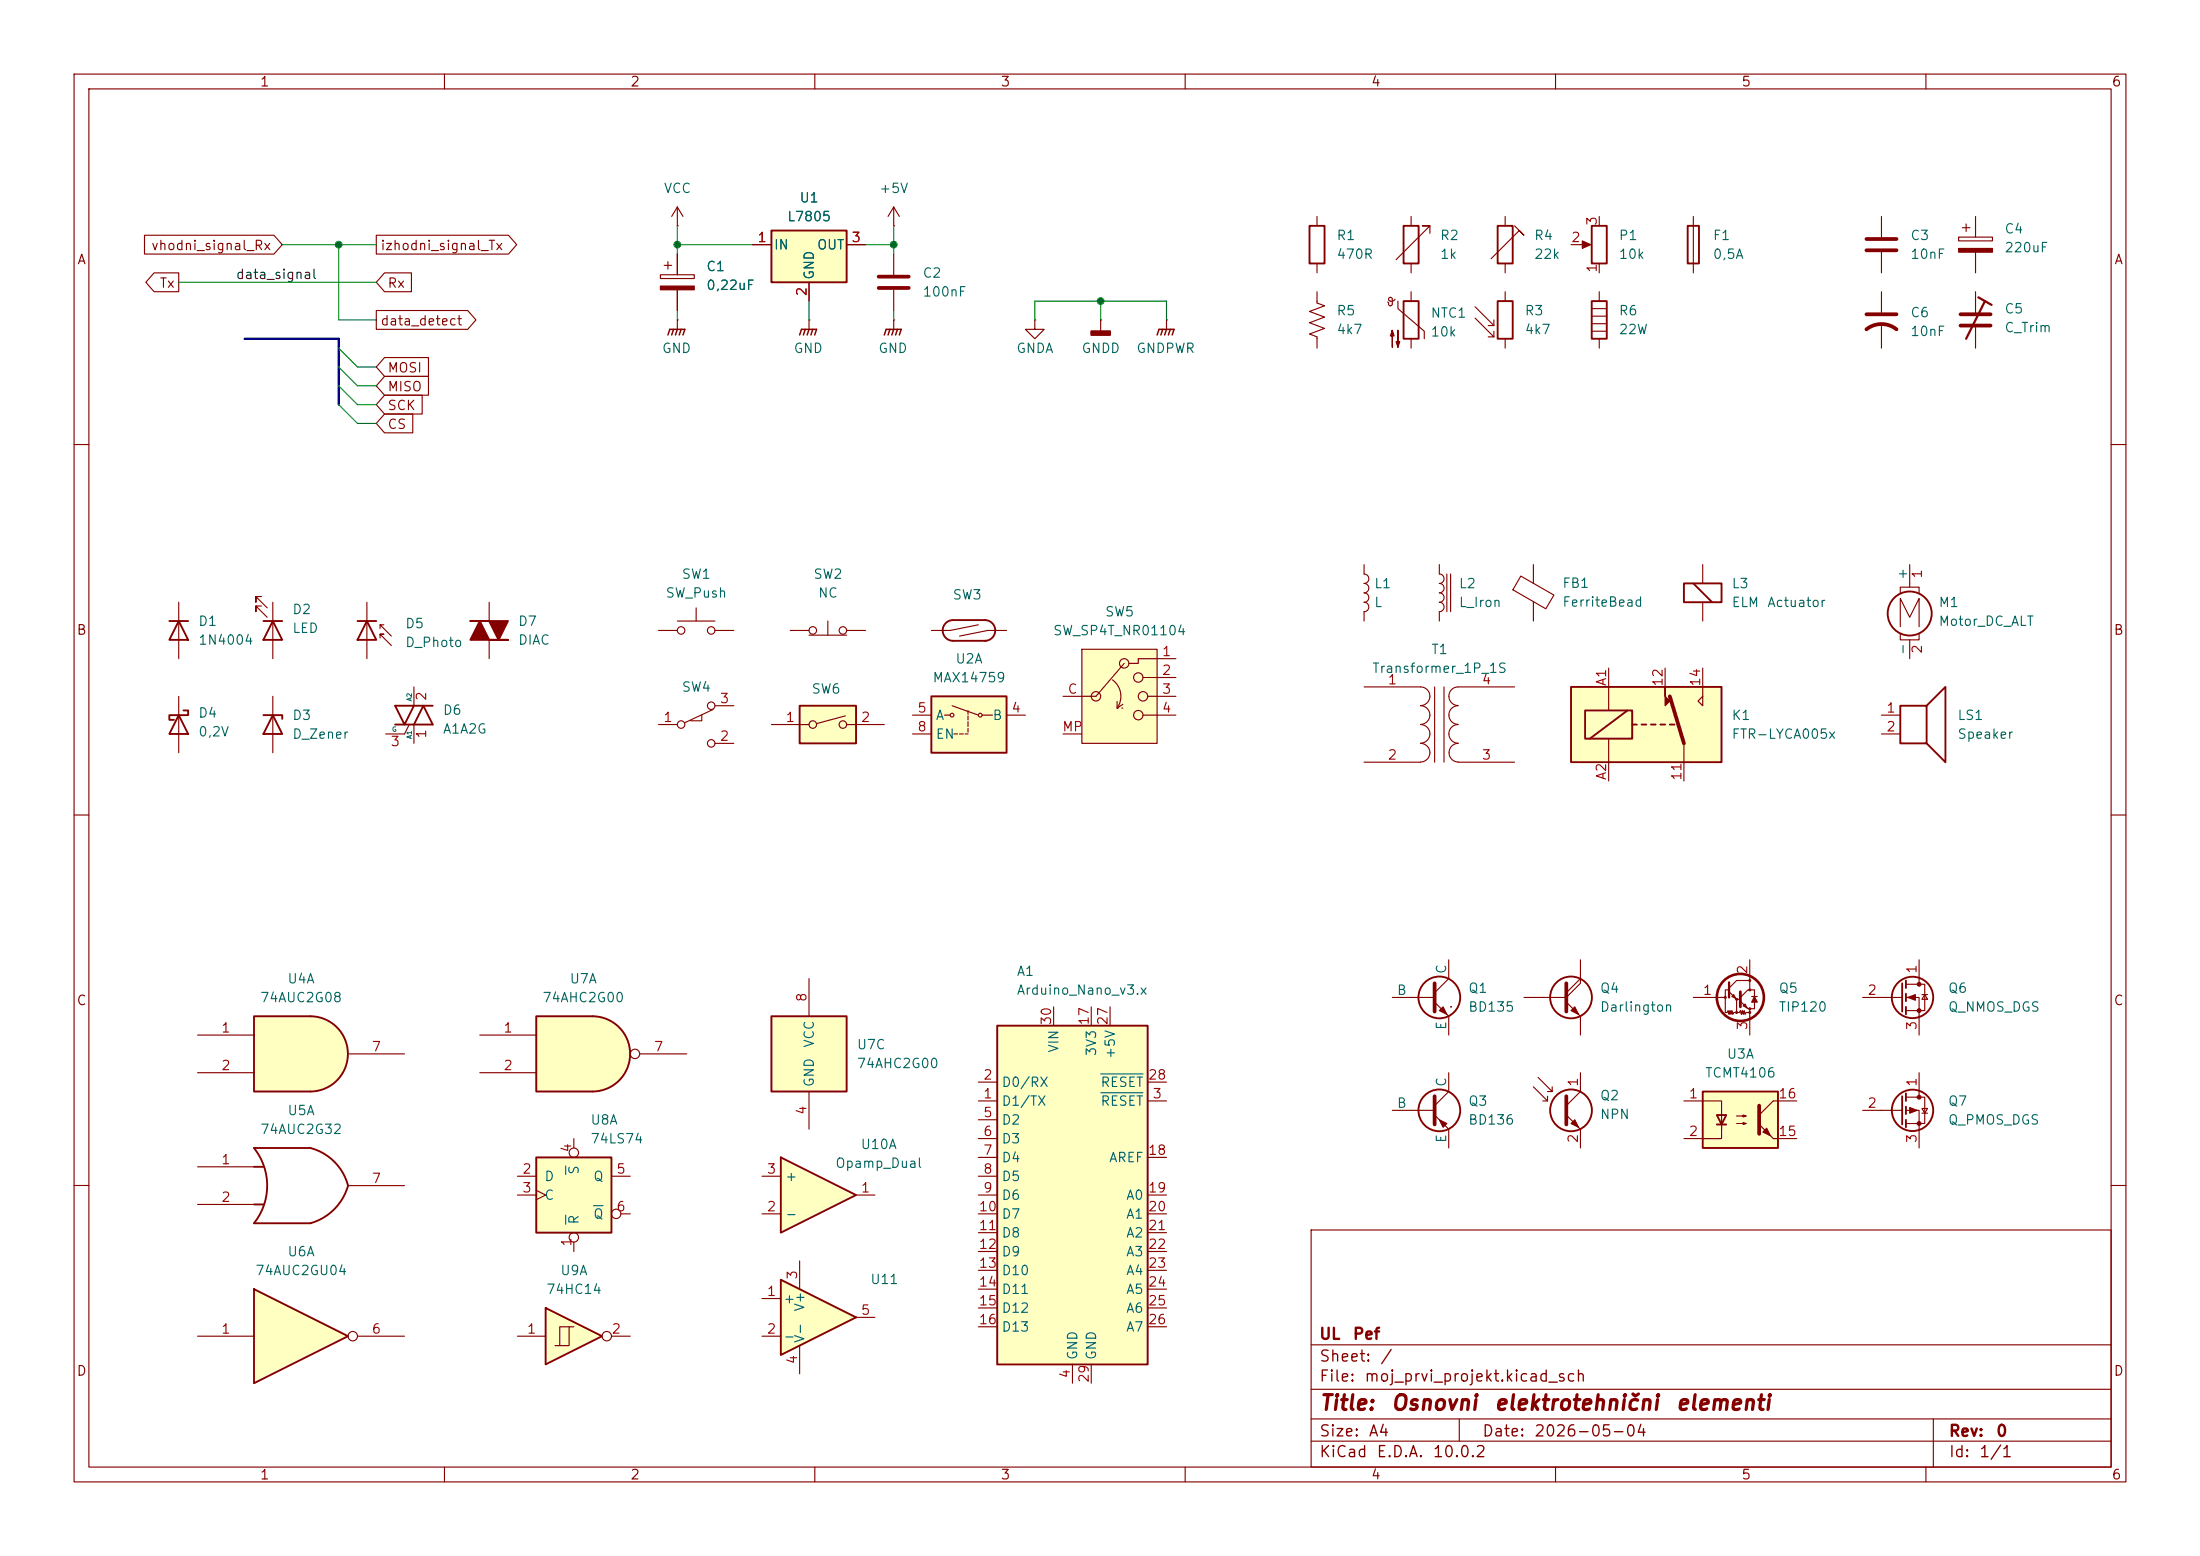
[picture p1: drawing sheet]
<svg xmlns="http://www.w3.org/2000/svg" width="297mm" height="210mm" viewBox="0 0 297 210" stroke-linecap="round" stroke-linejoin="round" font-family="sans-serif">
<g fill="none" stroke="#840000" stroke-width=".15">
<path d="M10 10h277v190h-277zM12 12h273v186h-273zM60 10v2M110 10v2M160 10v2M210 10v2M260 10v2M203.2 39.4v1.2M199.1 41.4l2.6 2.5M199.1 42.9l2.6 2.6M200.9 43.9h.8M200.9 45.5h.8"/>
<path d="M201.7 43.2v.7M201.7 44.7v.8M203.2 45.7v1.3M10 60h2M205.3 77.7l4.5 2.6-1.1 1.9-4.5-2.6zM207 76.2v2.5M285 60h2M184.1 92.7h7.7a1.26 1.26 0 0 1 1.2 1.3 1.26 1.26 0 0 1-1.2 1.2 1.27 1.27 0 0 1 1.2 1.3 1.27 1.27 0 0 1-1.2 1.3 1.27 1.27 0 0 1 1.2 1.2 1.27 1.27 0 0 1-1.2 1.3M193.7 92.7v10.2M194.9 92.7v10.2M196.8 95.3a1.25 1.25 0 0 0-1.2 1.2 1.25 1.25 0 0 0 1.2 1.3M196.8 97.8a1.25 1.25 0 0 0-1.2 1.2 1.25 1.25 0 0 0 1.2 1.3"/>
<path d="M204.5 92.7h-7.7a1.25 1.25 0 0 0-1.2 1.3 1.25 1.25 0 0 0 1.2 1.2M207 81.2v2.6M10 110h2M184.1 102.9h7.7M191.8 100.3a1.26 1.26 0 0 1 1.2 1.3 1.26 1.26 0 0 1-1.2 1.3M196.8 102.9h7.7M196.9 100.3a1.26 1.26 0 0 0-1.3 1.3 1.26 1.26 0 0 0 1.3 1.2M285 110h2M188 134.6h5.7M193.7 135.3l1.9 1.9v2.5M195.6 129.5v2.6l-1.9 1.9M195.8 135.9h.1"/>
<path d="M211.5 135.3l1.9 1.9v2.5M213.4 132.1v.6l-1.9 1.9h-5.8M213.4 129.5v2.6M213.4 132.1l-1.9 1.9M188 149.9h5.7M193.7 150.5l1.9 1.9v2.5M195.6 144.8v2.5l-1.9 1.9M207 146.7l1.9 1.9v-.6M207.6 145.4l1.9 1.9v-.6M208.3 148.6h.6M208.9 147.3h.6M211.5 150.5l1.9 1.9v2.5"/>
<path d="M213.4 144.8v2.5l-1.9 1.9M10 160h2M177 166h108v32h-108zM285 160h2M60 198v2M110 198v2M160 198v2M177 194.5h108M177 191.5h108M177 187.5h108M177 181.5h108M197 191.5v3"/>
<path d="M210 198v2M260 198v2M261 191.5v6.5"/>
</g>
<g fill="none" stroke="#840000" stroke-width=".25">
<path d="M202.2 40.6h2v5.1h-2z"/>
<circle cx="194.3" cy="134.6" r="2.82"/>
<circle cx="212.1" cy="134.6" r="2.82"/>
<circle cx="194.3" cy="149.9" r="2.82"/>
<circle cx="212.1" cy="149.9" r="2.82"/>
</g>
<path d="M193.7 132.7v3.8M211.5 132.7v3.8M193.7 148v3.8M211.5 148v3.8" fill="none" stroke="#840000" stroke-width=".51"/>
<g fill="#840000" stroke="#840000" stroke-width=".15">
<path d="M194.3 151.1l1 .5-.5 .5z"/>
<path d="M212.1 151.6l.5-.5 .5 1z"/>
<path d="M212.1 136.4l.5-.5 .5 1z"/>
<path d="M194.3 136.4l.5-.5 .5 1z"/>
</g>
<path d="M212.1 92.7h20.3v10.2h-20.3z" fill="#ffffc2"/>
<g fill="none" stroke="#840000" stroke-width=".15">
<path d="M177.8 39.4v1.5l1 .4-2 .7 2 .8-2 .8 2 .7-2 .8 1 .4v1.5M177.8 29.2v1.3M177.8 35.6v1.2M190.5 29.2v1.3M190.5 35.6v1.2M190.5 39.4v1.2M193 31.5v-1h-1h1l-4.5 4.6M203.2 29.2v1.3M203.2 35.6v1.2M204.5 30.5l1.2 1.3-.6-.7-3.8 3.8M212.1 33h2.3M215.9 29.2v1.3"/>
<path d="M215.9 35.6v1.2M215.9 39.4v1.2M228.6 29.2v7.6M254 29.2v2.8M254 34v2.8M264.4 32h4.6v.5h-4.6zM264.9 30.7h1M265.4 30.2v1M266.7 29.2v2.8M266.7 34v2.8M266.7 39.4v3M188.3 40.4a.44 .44 0 0 1-.4 .3 .44 .44 0 0 1-.4-.4l.2-.2 .2 .2v.8l-.1 .2-.2-.1-.3-.4"/>
<path d="M188.7 40.6v1.1l3.6 3v1M190.5 45.7v1.3M214.9 41.7h2M214.9 42.7h2M214.9 43.7h2M214.9 44.7h2M215.9 45.7v1.3M266.7 43.9v3.1M184.1 76.2v1.3a.64 .64 0 0 1 .7 .6 .64 .64 0 0 1-.7 .6 .64 .64 0 0 1 .7 .7 .64 .64 0 0 1-.7 .6 .64 .64 0 0 1 .7 .7 .64 .64 0 0 1-.7 .6M194.3 76.2v1.3a.64 .64 0 0 1 .7 .6 .64 .64 0 0 1-.7 .6 .64 .64 0 0 1 .7 .7 .64 .64 0 0 1-.7 .6 .64 .64 0 0 1 .7 .7 .64 .64 0 0 1-.7 .6M195.3 77.5v5.1M195.8 77.5v5.1"/>
<path d="M229.9 76.2v2.5M66 81.3v2.5M66 86.4v2.5M106.7 85.1h2.5M109.2 85.7h5.1M111.8 83.8v1.9M114.3 85.1h2.5M184.1 81.3a.64 .64 0 0 1 .7 .6 .64 .64 0 0 1-.7 .7v1.2M194.3 81.3a.64 .64 0 0 1 .7 .6 .64 .64 0 0 1-.7 .7v1.2M217.2 90.2v5.7M217.2 99.7v5.7M224.8 90.2v2.5"/>
<path d="M229.9 90.2v5.1l-.7-.7 .7-.6M229.9 81.3v2.5M227.3 100.3v5.1M228.6 134.6h4.2M233.4 133.4l1-1.1h1.8v1.3h-.2l-1.1 1M233.4 133.6h-.5v3.1h.3l.1-.3 .1 .5 .2-.5 .1 .5 .1-.5 .1 .5 .2-.2h.3M233.4 133.9l1 1h.5M233.8 134.5l.3-.3 .2 .5zM234.4 134.9v1.8h.4l.1-.3 .2 .5 .1-.5 .1 .5 .2-.5 .1 .5 .1-.2h.5M234.9 135.1l1.1 1h.2v.6M235.3 135.8l.3-.3 .2 .5zM236.2 129.5v2.7"/>
<path d="M236.2 136.7v3M236.2 133.6h.7v.9M236.5 134.5h.7M236.9 135.3v.8h-.7M251.5 149.9h5.3M257.3 148.1h2.5v3.5h-2.5M257.3 149.9h1.8v5M259.1 144.8v3.3M259.5 149.6h.7l-.4 .6zM259.5 150.2h.7"/>
<circle cx="109.7" cy="85.1" r=".51"/>
<circle cx="113.8" cy="85.1" r=".51"/>
<circle cx="232.9" cy="134.6" r=".13"/>
<circle cx="234.4" cy="136.7" r=".13"/>
<circle cx="234.4" cy="134.9" r=".13"/>
<circle cx="236.2" cy="136.1" r=".13"/>
<circle cx="236.2" cy="136.7" r=".13"/>
<circle cx="236.2" cy="133.6" r=".13"/>
<circle cx="236.2" cy="132.3" r=".13"/>
</g>
<g fill="none" stroke="#840000" stroke-width=".25">
<path d="M176.8 30.5h2v5.1h-2zM189.5 30.5h2v5.1h-2zM202.2 30.5h2v5.1h-2zM214.9 30.5h2v5.1h-2zM227.8 30.5h1.6v5.1h-1.6zM189.5 40.6h2v5.1h-2zM214.9 40.6h2v5.1h-2zM227.3 78.7h5.1v2.6h-5.1zM228.6 78.7l2.5 2.6M212.1 92.7h20.3v10.2h-20.3zM214 95.9h6.3v3.8h-6.3zM219.7 95.9l-5.1 3.8"/>
<path d="M220.3 97.8h.7M221.6 97.8h.6M222.9 97.8h.6M224.2 97.8h.6M225.4 97.8h.7M256.8 148v3.8M257.3 147.6v1M257.3 149.4v1M257.3 151.1v1"/>
<circle cx="258.2" cy="149.9" r="2.79"/>
</g>
<g fill="#840000" stroke="#840000" stroke-width=".15">
<path d="M224.8 92.7v1.3l.6 .6-.6 .7z"/>
<path d="M188 44.6l.2 .7h-.5l.3-.7v2.3z"/>
<path d="M188.7 44.6v2.3l-.2-.8h.5l-.3 .8z"/>
<path d="M213.6 32.5l1.2 .5-1.2 .5z"/>
<path d="M264.4 33.5h4.6v.5h-4.6z"/>
<path d="M236.9 134.5l.3 .8h-.7z"/>
<path d="M257.8 149.5l1 .4-1 .3z"/>
<circle cx="259.1" cy="148.1" r=".25"/>
<circle cx="259.1" cy="151.6" r=".25"/>
</g>
<path d="M252 32.3h4M252 33.8h4M264.7 42.4h4M264.7 43.9h4M225.4 94l1.9 6.3" fill="none" stroke="#840000" stroke-width=".51"/>
<g fill="#840000" stroke="#840000" stroke-width=".25">
<path d="M64.8 83.8l1.2 2.6h2.6h-5.1z"/>
<path d="M63.5 83.8h5.1l-1.3 2.6-1.3-2.6z"/>
</g>
<path d="M267.1 40.1l1.8 1M268 40.6l-2.6 5.1M233.4 132.6v2" fill="none" stroke="#840000" stroke-width=".3"/>
<path d="M234.9 133.9v2" fill="none" stroke="#840000" stroke-width=".38"/>
<circle cx="234.9" cy="134.6" r="3.2" fill="none" stroke="#840000" stroke-width=".36"/>
<path d="M105.4 172.7l10.2 5.1-10.2 5.1z" fill="#ffffc2"/>
<path d="M105.4 172.7l10.2 5.1-10.2 5.1z" fill="none" stroke="#840000" stroke-width=".25"/>
<path d="M102.9 175.3h2.5M107.9 170.2v3.8M115.6 177.8h2.5M102.9 180.3h2.5M107.9 181.6v3.8" fill="none" stroke="#840000" stroke-width=".15"/>
<path d="M134.6 138.4h20.3v45.8h-20.3z" fill="#ffffc2"/>
<path d="M134.6 138.4h20.3v45.8h-20.3z" fill="none" stroke="#840000" stroke-width=".25"/>
<g fill="none" stroke="#840000" stroke-width=".15">
<path d="M142.2 135.9v2.5M147.3 135.9v2.5M149.9 135.9v2.5M132.1 148.6h2.5M132.1 146.1h2.5M132.1 151.1h2.5M132.1 153.7h2.5M132.1 156.2h2.5M132.1 158.8h2.5M154.9 148.6h2.6M154.9 146.1h2.6M154.9 156.2h2.6"/>
<path d="M132.1 161.3h2.5M132.1 163.8h2.5M132.1 166.4h2.5M132.1 168.9h2.5M132.1 171.5h2.5M132.1 174h2.5M132.1 176.5h2.5M132.1 179.1h2.5M154.9 161.3h2.6M154.9 163.8h2.6M154.9 166.4h2.6M154.9 168.9h2.6"/>
<path d="M154.9 171.5h2.6M154.9 174h2.6M154.9 176.5h2.6M154.9 179.1h2.6M144.8 184.2v2.5M147.3 184.2v2.5"/>
</g>
<path d="M148.6 147.5h5.7M148.6 144.9h5.7" fill="none" stroke="#006464" stroke-width=".15"/>
<path d="M105.4 156.2l10.2 5.1-10.2 5.1z" fill="#ffffc2"/>
<path d="M105.4 156.2l10.2 5.1-10.2 5.1z" fill="none" stroke="#840000" stroke-width=".25"/>
<path d="M102.9 158.8h2.5M102.9 163.8h2.5M115.6 161.3h2.5" fill="none" stroke="#840000" stroke-width=".15"/>
<path d="M104.1 137.2h10.2v10.1h-10.2z" fill="#ffffc2"/>
<path d="M104.1 137.2h10.2v10.1h-10.2z" fill="none" stroke="#840000" stroke-width=".25"/>
<path d="M109.2 132.1v5.1M109.2 147.3v5.1" fill="none" stroke="#840000" stroke-width=".15"/>
<path d="M72.4 156.2h10.1v10.2h-10.1z" fill="#ffffc2"/>
<path d="M72.4 156.2h10.1v10.2h-10.1z" fill="none" stroke="#840000" stroke-width=".25"/>
<g fill="none" stroke="#840000" stroke-width=".15">
<path d="M69.8 158.8h2.6M77.5 153.7v1.2M82.5 158.8h2.6M69.8 161.3h2.6M72.4 160.7l1.3 .6-1.3 .6M77.5 167.6v1.3M83.8 163.8h1.3"/>
<circle cx="77.5" cy="155.6" r=".63"/>
<circle cx="77.5" cy="167" r=".63"/>
<circle cx="83.2" cy="163.8" r=".63"/>
</g>
<path d="M76.4 157.4v1.1M76.4 164v1.2M80.1 162.7h1.3" fill="none" stroke="#006464" stroke-width=".15"/>
<path d="M80 137.2a5.1 5.1 0 0 1 5.1 5 5.1 5.1 0 0 1-5.1 5.1z" fill="#ffffc2" stroke="#ffffc2" stroke-width=".14"/>
<path d="M72.4 137.2h7.6v10.1h-7.6z" fill="#ffffc2"/>
<path d="M72.4 137.2h7.6a5.1 5.1 0 0 1 5.1 5 5.1 5.1 0 0 1-5.1 5.1h-7.6z" fill="none" stroke="#840000" stroke-width=".25"/>
<g fill="none" stroke="#840000" stroke-width=".15">
<path d="M64.8 139.7h7.6M64.8 144.8h7.6M86.4 142.2h6.3"/>
<circle cx="85.7" cy="142.2" r=".63"/>
</g>
<path d="M125.7 94h10.2v7.6h-10.2z" fill="#ffffc2"/>
<path d="M125.7 94h10.2v7.6h-10.2zM133 86.5a1.4 1.4 0 0 0 1.4-1.4 1.4 1.4 0 0 0-1.4-1.4h-4.3a1.4 1.4 0 0 0-1.4 1.4 1.4 1.4 0 0 0 1.4 1.4h4.4" fill="none" stroke="#840000" stroke-width=".25"/>
<g fill="none" stroke="#840000" stroke-width=".15">
<path d="M88.9 97.8h2.5M94.7 96.5v.8h-1.5M96.3 95.8l-3.8 1.7M96.5 95.3h2.6M123.2 96.5h2.5M123.2 99.1h2.5M127.5 96.5h.8M128.5 95.3l3.6 1.2M128.8 99.1h.5M129.5 99.1h.5M130.3 99.1h.4M130.7 95.9v.5"/>
<path d="M130.7 96.6v.6M130.7 97.4v.6M130.7 98.3v.5M132.1 84.3l-3.8 .8h-2.6M132.6 96.5h1.4M135.9 96.5h2.5M135.9 85.1h-2.6l-3.8 .8M96.5 100.3h2.6"/>
<circle cx="91.9" cy="97.8" r=".51"/>
<circle cx="96" cy="95.3" r=".51"/>
<circle cx="128.5" cy="96.5" r=".25"/>
<circle cx="132.3" cy="96.5" r=".25"/>
<circle cx="96" cy="100.3" r=".51"/>
</g>
<path d="M107.9 95.3h7.7v5h-7.7z" fill="#ffffc2"/>
<g fill="none" stroke="#840000" stroke-width=".15">
<path d="M254 39.4v2.8M254 43.7v3.3M88.9 85.1h2.5M91.4 83.8h5.1M94 82v1.8M96.5 85.1h2.6M104.1 97.8h5.1M114.1 96.6l-3.9 1.1M114.3 97.8h5.1"/>
<circle cx="91.9" cy="85.1" r=".51"/>
<circle cx="96" cy="85.1" r=".51"/>
<circle cx="109.7" cy="97.8" r=".51"/>
<circle cx="113.8" cy="97.8" r=".51"/>
</g>
<path d="M107.9 95.3h7.7v5h-7.7z" fill="none" stroke="#840000" stroke-width=".25"/>
<path d="M252 44.5a3.3 3.3 0 0 1 4 0M252 42.4h4" fill="none" stroke="#840000" stroke-width=".51"/>
<path d="M146 87.6h10.2v12.7h-10.2z" fill="#ffffc2"/>
<g fill="none" stroke="#840000" stroke-width=".15">
<path d="M143.5 99.1h2.5M146 87.6h10.2v12.7h-10.2zM150.2 91.8a2.73 2.73 0 0 1 .6 3.8M150.8 95.6h.1M150.8 94.7v.9M151.4 95.6h.1M151.6 95.1l-.8 .5M151.8 89.5l-3.8 4.5h-4.5M154.3 91.4h4.4M154.3 96.5h4.4M154.9 94h3.8M158.7 88.9h-5v.6h-1.3"/>
<circle cx="148" cy="94" r=".63"/>
<circle cx="151.8" cy="89.5" r=".63"/>
<circle cx="153.7" cy="91.4" r=".63"/>
<circle cx="153.7" cy="96.5" r=".63"/>
<circle cx="154.3" cy="94" r=".63"/>
</g>
<path d="M73.7 176.5l7.6 3.8-7.6 3.9z" fill="#ffffc2"/>
<path d="M73.7 176.5l7.6 3.8-7.6 3.9z" fill="none" stroke="#840000" stroke-width=".25"/>
<g fill="none" stroke="#840000" stroke-width=".15">
<path d="M76.8 179.1h-1.2v2.5M77.5 179.1h-.7v2.5h-1.9M69.8 180.3h3.9M82.5 180.3h2.6"/>
<circle cx="81.9" cy="180.3" r=".63"/>
</g>
<g fill="#ffffc2">
<path d="M34.3 157.5h1.3z"/>
<path d="M34.3 162.6h1.3z"/>
</g>
<path d="M34.3 154.9h7.6M34.3 165.1h7.6" fill="none" stroke="#ffffc2" stroke-width=".14"/>
<path d="M34.3 154.9h7.6a7.1 7.1 0 0 1 5.1 5.1 7.4 7.4 0 0 1-5.1 5.1h-7.6a8.1 8.1 0 0 0 0-10.2zM34.3 157.5h1.3M34.3 162.6h1.3" fill="none" stroke="#840000" stroke-width=".25"/>
<path d="M26.7 157.5h7.6M26.7 162.6h7.6M47 160h7.6" fill="none" stroke="#840000" stroke-width=".15"/>
<path d="M41.9 137.2a5.1 5.1 0 0 1 5.1 5 5.1 5.1 0 0 1-5.1 5.1z" fill="#ffffc2" stroke="#ffffc2" stroke-width=".14"/>
<path d="M34.3 137.2h7.6v10.1h-7.6z" fill="#ffffc2"/>
<path d="M34.3 137.2h7.6a5.1 5.1 0 0 1 5.1 5 5.1 5.1 0 0 1-5.1 5.1h-7.6z" fill="none" stroke="#840000" stroke-width=".25"/>
<path d="M26.7 139.7h7.6M26.7 144.8h7.6M47 142.2h7.6" fill="none" stroke="#840000" stroke-width=".15"/>
<path d="M34.3 174l12.7 6.3-12.7 6.4z" fill="#ffffc2"/>
<g fill="none" stroke="#840000" stroke-width=".25">
<path d="M22.9 83.8h2.5M24.1 83.8l1.3 2.6h-2.5zM24.1 96.5l1.3 2.6h-2.5zM24.8 95.9h.6v.6h-2.5v.7h.6M35.6 96.5h2.5v.5M35.6 83.8h2.5M36.8 96.5l1.3 2.6h-2.5zM36.8 83.8l1.3 2.6h-2.5zM48.3 83.8h2.5M49.5 83.8l1.3 2.6h-2.5zM53.3 97.8h5.1l-1.3-2.5-1.2 2.5M55.9 95.3l-1.3 2.5-1.3-2.5h5.1"/>
<path d="M34.3 174l12.7 6.3-12.7 6.4z"/>
<circle cx="257.8" cy="82.8" r="2.97"/>
</g>
<g fill="none" stroke="#840000" stroke-width=".15">
<path d="M120.6 30.5h.1M120.6 27.9l-.7 1.3M120.6 27.9l.8 1.3M120.6 27.9v2.6M257.8 76.2v3M24.1 81.3v7.6M24.1 94v7.6M35.3 80.5h-.8v.8v-.8l1.6 1.5M35.3 81.8h-.8v.8v-.8l1.6 1.5M36.8 81.3v7.6M36.8 94v7.6M49.5 81.3v7.6"/>
<path d="M51.3 86.1v-.5h.5h-.5l1.5 1.5M51.3 84.3v.5M51.8 84.3h-.5l1.5 1.6M55.2 97.8l-.6 1.3h-2.5M55.9 92.7v2.6M55.9 97.8v2.5M256.5 80v-.8h2.6v.8M256.5 84.6v-3.8l1.3 2.5 1.3-2.5v3.8M256.5 85.6v.8h2.6v-.8M257.8 86.4v2.5M26.7 180.3h7.6M48.3 180.3h6.3"/>
<circle cx="47.6" cy="180.3" r=".63"/>
</g>
<path d="M104.1 31.1h10.2v7h-10.2z" fill="#ffffc2"/>
<path d="M104.1 31.1h10.2v7h-10.2z" fill="none" stroke="#840000" stroke-width=".25"/>
<g fill="none" stroke="#840000" stroke-width=".15">
<path d="M89.2 37.1h4.5v.5h-4.5zM89.7 35.8h1M90.2 35.3v1M91.4 34.3v2.8M91.4 39.1v2.8M101.6 33h2.5M109.2 38.1v2.5M114.3 33h2.5M120.6 34.3v2.8M120.6 39.1v2.8M109.2 43.2h.1M109.2 43.2v1.3"/>
<path d="M120.6 43.2h.1M120.6 43.2v1.3M139.7 43.2v1.3h1.3l-1.3 1.2-1.3-1.2h1.3M139.7 43.2h.1M148.6 43.2h.1M148.6 43.2v1.5M157.5 43.2h.1M157.5 43.2v1.3"/>
</g>
<path d="M118.6 37.3h4.1M118.6 38.9h4.1" fill="none" stroke="#840000" stroke-width=".51"/>
<path d="M107.9 45.2l.3-.7h2l-.2 .7M108.7 44.5l-.2 .7M109.2 44.5l-.2 .7M109.7 44.5l-.2 .7M119.4 45.2l.2-.7h2.1l-.3 .7M120.1 44.5l-.2 .7M120.6 44.5l-.2 .7M121.2 44.5l-.3 .7M156.2 45.2l.3-.7h2l-.3 .7M157 44.5l-.3 .7M157.5 44.5l-.3 .7M158 44.5l-.3 .7" fill="none" stroke="#840000" stroke-width=".2"/>
<path d="M147.3 44.7h2.6v.5h-2.6z" fill="#840000" stroke="#840000" stroke-width=".25"/>
<path d="M89.2 38.6h4.5v.5h-4.5z" fill="#840000" stroke="#840000" stroke-width=".15"/>
<path d="M229.9 147.3h10.1v7.6h-10.1z" fill="#ffffc2"/>
<g fill="none" stroke="#840000" stroke-width=".25">
<path d="M256.5 95.3h3.6v5h-3.6zM260.1 95.3l2.5-2.6v10.2l-2.5-2.6M256.8 132.7v3.8M257.3 132.3v1.1M257.3 134.1v1M257.3 135.9v1M229.9 147.3h10.1v7.6h-10.1zM231.8 150.5h1.2l-.6 1.3zM231.8 151.8h1.2"/>
<circle cx="258.2" cy="134.6" r="2.79"/>
</g>
<g fill="none" stroke="#840000" stroke-width=".15">
<path d="M19.5 31.7h17.5l1.1 1.3-1.1 1.3h-17.5zM20.8 36.8h3.3v2.6h-3.3l-1.1-1.3zM50.8 31.7h17.8l1.2 1.3-1.2 1.3h-17.8zM51.9 36.8h3.6v2.6h-3.6l-1.1-1.3zM91.4 30.5h.1M91.4 27.9v2.6M91.4 34.3v2.8M91.4 39.1v2.8M91.4 27.9l-.7 1.3M91.4 27.9l.8 1.3M101.6 33h2.5M109.2 38.1v2.5"/>
<path d="M114.3 33h2.5M50.8 41.9h12.3l1.2 1.3-1.2 1.3h-12.3zM51.9 55.9h3.8v2.5h-3.8l-1.1-1.2zM51.9 53.3h5.1v2.6h-5.1l-1.1-1.3zM51.9 50.8h5.9v2.5h-5.9l-1.1-1.2zM51.9 48.3h5.9v2.5h-5.9l-1.1-1.3zM91.4 43.2h.1M91.4 43.2v1.3M254 96.5h2.5M254 99.1h2.5M251.5 134.6h5.3M257.3 132.8h2.5v3.6h-2.5"/>
<path d="M257.3 134.6h1.8v5.1M259.1 129.5v3.3M259.5 134.2h.7M259.8 134.2l.4 .7h-.7zM227.3 148.6h5.1v3.8M232.4 151.8v1.9h-5.1M234.4 150.6h1.3l-.4 .1v-.2l.4 .1M234.4 151.6h1.3l-.4 .2v-.3l.4 .1M239.4 153.7h3.2M242.6 148.6h-3.2l-1.9 1.9"/>
</g>
<path d="M237.5 149.2v3.8" fill="none" stroke="#840000" stroke-width=".51"/>
<g fill="#840000" stroke="#840000" stroke-width=".15">
<path d="M238 152.8l.5-.5 .5 1z"/>
<path d="M237.5 151.8l1.9 1.9z"/>
<path d="M257.6 134.6l1-.4v.8z"/>
<circle cx="259.1" cy="132.8" r=".25"/>
<circle cx="259.1" cy="136.4" r=".25"/>
</g>
<path d="M90.2 45.2l.2-.7h2.1l-.3 .7M90.9 44.5l-.2 .7M91.4 44.5l-.2 .7M91.9 44.5l-.2 .7" fill="none" stroke="#840000" stroke-width=".2"/>
<path d="M33 45.7h12.7v8.9" fill="none" stroke="#000084" stroke-width=".3"/>
<g fill="none" stroke="#009600" stroke-width=".15">
<path d="M24.1 38.1h26.7M38.1 33h12.7M45.7 33v10.2h5.1M91.4 30.5v3.8M91.4 33h10.2M116.8 33h3.8M120.6 30.5v3.8M45.7 47l2.6 2.5h2.5M45.7 52.1l2.6 2.5h2.5M45.7 49.5l2.6 2.6h2.5M45.7 54.6l2.6 2.6h2.5M91.4 41.9v1.3"/>
<path d="M109.2 40.6v2.6M120.6 41.9v1.3M139.7 43.2v-2.6h17.8v2.6M148.6 40.6v2.6"/>
</g>
<g fill="#009600" stroke="#009600" stroke-width=".14">
<circle cx="91.4" cy="33" r=".46"/>
<circle cx="148.6" cy="40.6" r=".46"/>
<circle cx="120.6" cy="33" r=".46"/>
<circle cx="45.7" cy="33" r=".46"/>
</g>
<g font-size="2" fill="#840000">
<text x="178" y="190.8">Title:</text>
<text x="187.7" y="190.8">Osnovni</text>
<text x="201.6" y="190.8">elektrotehnični</text>
<text x="226.1" y="190.8">elementi</text>
</g>
<g font-size="1.5" fill="#840000">
<text x="178" y="184.2">Sheet:</text>
<text x="178" y="181.2">UL</text>
<text x="182.5" y="181.2">Pef</text>
<text x="186.2" y="184.2">/</text>
<text x="178" y="186.9">File:</text>
<text x="184.1" y="186.9">moj_prvi_projekt.kicad_sch</text>
<text x="178" y="197.1">KiCad</text>
<text x="178" y="194.3">Size:</text>
<text x="184.7" y="194.3">A4</text>
<text x="185.7" y="197.1">E.D.A.</text>
<text x="193.3" y="197.1">10.0.2</text>
<text x="200" y="194.3">Date:</text>
<text x="207" y="194.3">2026-05-04</text>
<text x="263" y="194.3">Rev:</text>
<text x="263" y="197.1">Id:</text>
<text x="267.1" y="197.1">1/1</text>
<text x="269.4" y="194.3">0</text>
</g>
<g font-size="1.3" fill="#840000">
<text x="35" y="12">1</text>
<text x="85" y="12">2</text>
<text x="135" y="12">3</text>
<text x="185" y="12">4</text>
<text x="235" y="12">5</text>
<text x="285" y="12">6</text>
<text x="10.3" y="36">A</text>
<text x="20.3" y="34.1">vhodni_signal_Rx</text>
<text x="51.3" y="34.1">izhodni_signal_Tx</text>
<text x="285.3" y="36">A</text>
<text x="21.5" y="39.2">Tx</text>
<text x="52.2" y="39.2">Rx</text>
<text x="51.3" y="44.2">data_detect</text>
<text x="52.2" y="53.1">MISO</text>
<text x="52.2" y="50.6">MOSI</text>
<text x="52.2" y="58.2">CS</text>
<text x="52.2" y="55.7">SCK</text>
<text x="10.3" y="86">B</text>
<text x="285.3" y="86">B</text>
<text x="10.3" y="136">C</text>
<text x="285.3" y="136">C</text>
<text x="10.3" y="186">D</text>
<text x="285.3" y="186">D</text>
<text x="35" y="200">1</text>
<text x="85" y="200">2</text>
<text x="135" y="200">3</text>
<text x="185" y="200">4</text>
<text x="235" y="200">5</text>
<text x="285" y="200">6</text>
</g>
<g font-size="1.3" fill="#006464">
<text x="89.5" y="26.4">VCC</text>
<text x="107.8" y="27.6">U1</text>
<text x="118.6" y="26.4">+5V</text>
<text x="104.4" y="34">IN</text>
<text x="106.2" y="30.2">L7805</text>
<text x="110.2" y="34">OUT</text>
<text x="180.3" y="32.7">R1</text>
<text x="180.3" y="35.3">470R</text>
<text x="194.3" y="32.7">R2</text>
<text x="194.3" y="35.3">1k</text>
<text x="207" y="32.7">R4</text>
<text x="207" y="35.3">22k</text>
<text x="218.4" y="32.7">P1</text>
<text x="218.4" y="35.3">10k</text>
<text x="231.1" y="32.7">F1</text>
<text x="231.1" y="35.3">0,5A</text>
<text x="257.8" y="32.7">C3</text>
<text x="257.8" y="35.3">10nF</text>
<text x="270.5" y="31.8">C4</text>
<text x="270.5" y="34.4">220uF</text>
<text x="95.3" y="36.9">C1</text>
<text x="95.3" y="39.5">0,22uF</text>
<text x="110.2" y="37.8" transform="rotate(-90 110.2 37.8)">GND</text>
<text x="124.5" y="37.8">C2</text>
<text x="124.5" y="40.3">100nF</text>
<text x="89.3" y="48">GND</text>
<text x="107.1" y="48">GND</text>
<text x="118.5" y="48">GND</text>
<text x="137.1" y="48">GNDA</text>
<text x="145.9" y="48">GNDD</text>
<text x="153.3" y="48">GNDPWR</text>
<text x="180.3" y="42.9">R5</text>
<text x="180.3" y="45.4">4k7</text>
<text x="193" y="45.7">10k</text>
<text x="193" y="43.2">NTC1</text>
<text x="205.7" y="42.9">R3</text>
<text x="205.7" y="45.4">4k7</text>
<text x="218.4" y="42.9">R6</text>
<text x="218.4" y="45.4">22W</text>
<text x="257.8" y="43.1">C6</text>
<text x="257.8" y="45.7">10nF</text>
<text x="270.5" y="42.6">C5</text>
<text x="270.5" y="45.2">C_Trim</text>
<text x="39.4" y="83.2">D2</text>
<text x="89.8" y="81">SW_Push</text>
<text x="91.9" y="78.4">SW1</text>
<text x="109.7" y="78.4">SW2</text>
<text x="110.4" y="81">NC</text>
<text x="128.5" y="81.2">SW3</text>
<text x="149.1" y="83.5">SW5</text>
<text x="185.4" y="82.3">L</text>
<text x="185.4" y="79.7">L1</text>
<text x="196.9" y="82.3">L_Iron</text>
<text x="196.9" y="79.7">L2</text>
<text x="210.8" y="79.7">FB1</text>
<text x="210.8" y="82.2">FerriteBead</text>
<text x="233.7" y="82.3">ELM</text>
<text x="233.7" y="79.7">L3</text>
<text x="238.5" y="82.3">Actuator</text>
<text x="257.8" y="78.4" transform="rotate(-90 257.8 78.4)">+</text>
<text x="261.6" y="82.3">M1</text>
<text x="26.7" y="84.8">D1</text>
<text x="26.7" y="87.3">1N4004</text>
<text x="39.4" y="85.7">LED</text>
<text x="54.6" y="85.1">D5</text>
<text x="54.6" y="87.6">D_Photo</text>
<text x="69.9" y="84.8">D7</text>
<text x="69.9" y="87.3">DIAC</text>
<text x="128.9" y="89.9">U2A</text>
<text x="142.1" y="86.1">SW_SP4T_NR01104</text>
<text x="193.1" y="88.6">T1</text>
<text x="257.8" y="88.5" transform="rotate(-90 257.8 88.5)">-</text>
<text x="261.6" y="84.8">Motor_DC_ALT</text>
<text x="91.9" y="93.7">SW4</text>
<text x="109.5" y="93.9">SW6</text>
<text x="125.8" y="92.4">MAX14759</text>
<text x="185.1" y="91.1">Transformer_1P_1S</text>
<text x="26.7" y="97.2">D4</text>
<text x="26.7" y="99.7">0,2V</text>
<text x="39.4" y="97.5">D3</text>
<text x="39.4" y="100">D_Zener</text>
<text x="59.7" y="96.8">D6</text>
<text x="59.7" y="99.3">A1A2G</text>
<text x="126.2" y="97.5">A</text>
<text x="126.2" y="100">EN</text>
<text x="133.9" y="97.5">B</text>
<text x="233.7" y="97.5">K1</text>
<text x="233.7" y="100">FTR-LYCA005x</text>
<text x="264.2" y="97.5">LS1</text>
<text x="264.2" y="100">Speaker</text>
<text x="195.6" y="131.5" transform="rotate(-90 195.6 131.5)">C</text>
<text x="35" y="135.6">74AUC2G08</text>
<text x="38.7" y="133.1">U4A</text>
<text x="73.1" y="135.6">74AHC2G00</text>
<text x="76.8" y="133.1">U7A</text>
<text x="137.2" y="132">A1</text>
<text x="137.2" y="134.6">Arduino_Nano_v3.x</text>
<text x="188.5" y="134.6">B</text>
<text x="198.1" y="136.9">BD135</text>
<text x="198.1" y="134.3">Q1</text>
<text x="215.9" y="136.9">Darlington</text>
<text x="215.9" y="134.3">Q4</text>
<text x="240" y="136.9">TIP120</text>
<text x="240" y="134.3">Q5</text>
<text x="262.9" y="136.9">Q_NMOS_DGS</text>
<text x="262.9" y="134.3">Q6</text>
<text x="110.2" y="141.5" transform="rotate(-90 110.2 141.5)">VCC</text>
<text x="115.6" y="141.9">U7C</text>
<text x="143.2" y="142.2" transform="rotate(-90 143.2 142.2)">VIN</text>
<text x="148.3" y="142.6" transform="rotate(-90 148.3 142.6)">3V3</text>
<text x="150.8" y="143" transform="rotate(-90 150.8 143)">+5V</text>
<text x="195.6" y="139.1" transform="rotate(-90 195.6 139.1)">E</text>
<text x="233" y="143.2">U3A</text>
<text x="110.2" y="146.8" transform="rotate(-90 110.2 146.8)">GND</text>
<text x="115.6" y="144.5">74AHC2G00</text>
<text x="135.1" y="149.6">D1/TX</text>
<text x="135.1" y="147">D0/RX</text>
<text x="148.5" y="149.6">RESET</text>
<text x="148.5" y="147">RESET</text>
<text x="188.5" y="149.8">B</text>
<text x="195.6" y="146.8" transform="rotate(-90 195.6 146.8)">C</text>
<text x="198.1" y="149.6">Q3</text>
<text x="215.9" y="148.8">Q2</text>
<text x="230.1" y="145.8">TCMT4106</text>
<text x="262.9" y="149.6">Q7</text>
<text x="35" y="153.4">74AUC2G32</text>
<text x="38.7" y="150.8">U5A</text>
<text x="79.6" y="152.1">U8A</text>
<text x="79.6" y="154.6">74LS74</text>
<text x="116.1" y="155.4">U10A</text>
<text x="135.1" y="152.1">D2</text>
<text x="135.1" y="154.6">D3</text>
<text x="195.6" y="154.3" transform="rotate(-90 195.6 154.3)">E</text>
<text x="198.1" y="152.1">BD136</text>
<text x="215.9" y="151.4">NPN</text>
<text x="262.9" y="152.1">Q_PMOS_DGS</text>
<text x="73.4" y="159.7">D</text>
<text x="78.4" y="158.6" transform="rotate(-90 78.4 158.6)">S</text>
<text x="80" y="159.7">Q</text>
<text x="105.9" y="159.7">+</text>
<text x="112.7" y="157.9">Opamp_Dual</text>
<text x="135.1" y="157.2">D4</text>
<text x="135.1" y="159.7">D5</text>
<text x="149.6" y="157.2">AREF</text>
<text x="73.4" y="162.3">C</text>
<text x="78.4" y="165.4" transform="rotate(-90 78.4 165.4)">R</text>
<text x="80" y="164.8">Q</text>
<text x="105.9" y="164.8">-</text>
<text x="135.1" y="162.3">D6</text>
<text x="135.1" y="164.8">D7</text>
<text x="135.1" y="167.3">D8</text>
<text x="151.9" y="162.3">A0</text>
<text x="151.9" y="164.8">A1</text>
<text x="151.9" y="167.3">A2</text>
<text x="34.4" y="172.4">74AUC2GU04</text>
<text x="38.7" y="169.9">U6A</text>
<text x="75.6" y="172.4">U9A</text>
<text x="117.4" y="173.6">U11</text>
<text x="135.1" y="169.9">D9</text>
<text x="135.1" y="172.4">D10</text>
<text x="151.9" y="169.9">A3</text>
<text x="151.9" y="172.4">A4</text>
<text x="73.6" y="175">74HC14</text>
<text x="105.7" y="176.2">+</text>
<text x="108.9" y="177.1" transform="rotate(-90 108.9 177.1)">V+</text>
<text x="135.1" y="175">D11</text>
<text x="135.1" y="177.5">D12</text>
<text x="151.9" y="175">A5</text>
<text x="151.9" y="177.5">A6</text>
<text x="105.7" y="181.3">-</text>
<text x="108.9" y="181.4" transform="rotate(-90 108.9 181.4)">V-</text>
<text x="135.1" y="180">D13</text>
<text x="145.8" y="183.6" transform="rotate(-90 145.8 183.6)">GND</text>
<text x="148.3" y="183.6" transform="rotate(-90 148.3 183.6)">GND</text>
<text x="151.9" y="180">A7</text>
</g>
<g font-size="1.3" fill="#a90000">
<text x="102.2" y="33">1</text>
<text x="114.9" y="33">3</text>
<text x="212" y="33">2</text>
<text x="215.9" y="30.6" transform="rotate(-90 215.9 30.6)">3</text>
<text x="109.2" y="40.1" transform="rotate(-90 109.2 40.1)">2</text>
<text x="215.9" y="36.9" transform="rotate(-90 215.9 36.9)">1</text>
<text x="259.8" y="78.2" transform="rotate(-90 259.8 78.2)">1</text>
<text x="156.8" y="88.9">1</text>
<text x="259.8" y="88.3" transform="rotate(-90 259.8 88.3)">2</text>
<text x="57.8" y="94.7" transform="rotate(-90 57.8 94.7)">2</text>
<text x="97.1" y="95.2">3</text>
<text x="144" y="94">C</text>
<text x="156.8" y="91.4">2</text>
<text x="156.8" y="94">3</text>
<text x="187.3" y="92.7">1</text>
<text x="200" y="92.7">4</text>
<text x="217.1" y="92.7" transform="rotate(-90 217.1 92.7)">A1</text>
<text x="224.8" y="92.8" transform="rotate(-90 224.8 92.8)">12</text>
<text x="229.8" y="92.8" transform="rotate(-90 229.8 92.8)">14</text>
<text x="52.6" y="101">3</text>
<text x="57.8" y="99.8" transform="rotate(-90 57.8 99.8)">1</text>
<text x="89.5" y="97.8">1</text>
<text x="97.1" y="100.3">2</text>
<text x="106" y="97.8">1</text>
<text x="116.1" y="97.8">2</text>
<text x="123.8" y="96.5">5</text>
<text x="123.8" y="99">8</text>
<text x="136.5" y="96.5">4</text>
<text x="143.3" y="99">MP</text>
<text x="156.8" y="96.5">4</text>
<text x="254.6" y="96.5">1</text>
<text x="254.6" y="99">2</text>
<text x="187.3" y="102.8">2</text>
<text x="200" y="102.8">3</text>
<text x="217.1" y="105.4" transform="rotate(-90 217.1 105.4)">A2</text>
<text x="227.3" y="105.5" transform="rotate(-90 227.3 105.5)">11</text>
<text x="236.2" y="131.6" transform="rotate(-90 236.2 131.6)">2</text>
<text x="259.1" y="131.5" transform="rotate(-90 259.1 131.5)">1</text>
<text x="109.2" y="135.3" transform="rotate(-90 109.2 135.3)">8</text>
<text x="229.8" y="134.6">1</text>
<text x="252" y="134.6">2</text>
<text x="29.8" y="139.7">1</text>
<text x="50.1" y="142.2">7</text>
<text x="67.9" y="139.7">1</text>
<text x="88.2" y="142.2">7</text>
<text x="142.2" y="138.5" transform="rotate(-90 142.2 138.5)">30</text>
<text x="147.3" y="138.5" transform="rotate(-90 147.3 138.5)">17</text>
<text x="149.8" y="138.5" transform="rotate(-90 149.8 138.5)">27</text>
<text x="236.2" y="139.1" transform="rotate(-90 236.2 139.1)">3</text>
<text x="259.1" y="139.1" transform="rotate(-90 259.1 139.1)">3</text>
<text x="29.8" y="144.8">2</text>
<text x="67.9" y="144.8">2</text>
<text x="132.6" y="148.6">1</text>
<text x="132.6" y="146">2</text>
<text x="154.9" y="146">28</text>
<text x="155.5" y="148.6">3</text>
<text x="213.3" y="146.8" transform="rotate(-90 213.3 146.8)">1</text>
<text x="227.9" y="148.6">1</text>
<text x="240" y="148.6">16</text>
<text x="252" y="149.8">2</text>
<text x="259.1" y="146.8" transform="rotate(-90 259.1 146.8)">1</text>
<text x="77.4" y="155.6" transform="rotate(-90 77.4 155.6)">4</text>
<text x="109.2" y="150.6" transform="rotate(-90 109.2 150.6)">4</text>
<text x="132.6" y="151.1">5</text>
<text x="132.6" y="153.6">6</text>
<text x="213.3" y="154.4" transform="rotate(-90 213.3 154.4)">2</text>
<text x="227.9" y="153.6">2</text>
<text x="240" y="153.6">15</text>
<text x="259.1" y="154.4" transform="rotate(-90 259.1 154.4)">3</text>
<text x="29.8" y="157.5">1</text>
<text x="50.1" y="160">7</text>
<text x="70.4" y="158.7">2</text>
<text x="70.4" y="161.3">3</text>
<text x="83.1" y="158.7">5</text>
<text x="103.4" y="158.7">3</text>
<text x="116.1" y="161.3">1</text>
<text x="132.6" y="156.2">7</text>
<text x="132.6" y="158.7">8</text>
<text x="132.6" y="161.3">9</text>
<text x="154.9" y="156.2">18</text>
<text x="154.9" y="161.3">19</text>
<text x="29.8" y="162.5">2</text>
<text x="83.1" y="163.8">6</text>
<text x="103.4" y="163.8">2</text>
<text x="132" y="163.8">10</text>
<text x="132" y="166.3">11</text>
<text x="154.9" y="163.8">20</text>
<text x="154.9" y="166.3">21</text>
<text x="77.4" y="168.3" transform="rotate(-90 77.4 168.3)">1</text>
<text x="107.9" y="172.8" transform="rotate(-90 107.9 172.8)">3</text>
<text x="132" y="168.9">12</text>
<text x="132" y="171.4">13</text>
<text x="132" y="174">14</text>
<text x="154.9" y="168.9">22</text>
<text x="154.9" y="171.4">23</text>
<text x="154.9" y="174">24</text>
<text x="103.4" y="175.2">1</text>
<text x="116.1" y="177.8">5</text>
<text x="132" y="176.5">15</text>
<text x="132" y="179">16</text>
<text x="154.9" y="176.5">25</text>
<text x="154.9" y="179">26</text>
<text x="29.8" y="180.3">1</text>
<text x="50.1" y="180.3">6</text>
<text x="71" y="180.3">1</text>
<text x="82.5" y="180.3">2</text>
<text x="103.4" y="180.3">2</text>
<text x="107.9" y="184.2" transform="rotate(-90 107.9 184.2)">4</text>
<text x="144.8" y="186.1" transform="rotate(-90 144.8 186.1)">4</text>
<text x="147.3" y="186.7" transform="rotate(-90 147.3 186.7)">29</text>
</g>
<text font-size="1.3" fill="#0f0f0f" x="31.7" y="38">data_signal</text>
<g font-size=".6" fill="#006464">
<text x="55.7" y="94.7" transform="rotate(-90 55.7 94.7)">A2</text>
<text x="52.9" y="98.9">G</text>
<text x="55.7" y="99.8" transform="rotate(-90 55.7 99.8)">A1</text>
</g>
</svg>
